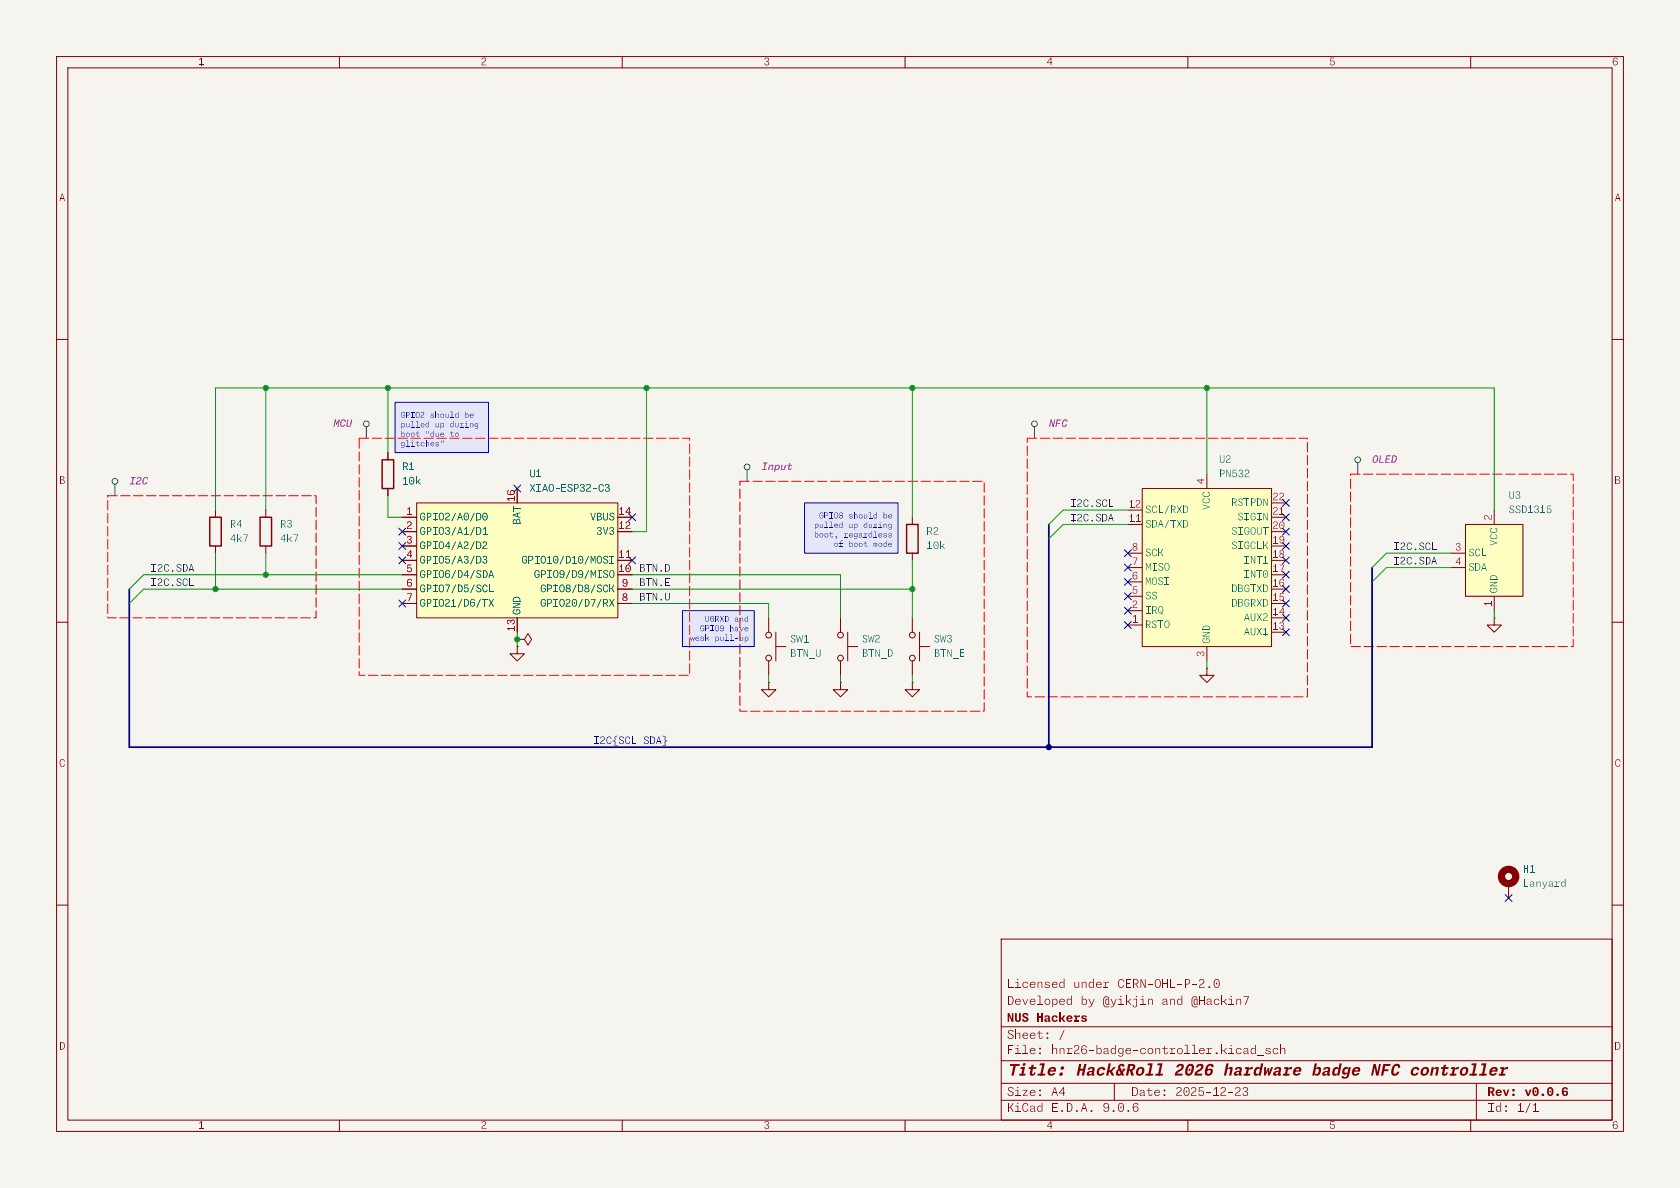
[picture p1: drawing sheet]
<svg xmlns="http://www.w3.org/2000/svg" width="297mm" height="210mm" viewBox="0 0 297 210" stroke-linecap="round" stroke-linejoin="round" font-family="sans-serif">
<path d="M0 0h297v210h-297z" fill="#f5f4ef" stroke="#f5f4ef" stroke-width=".18"/>
<g fill="none" stroke="#840000" stroke-width=".18">
<path d="M10 10h277v190h-277zM12 12h273v186h-273zM60 10v2M110 10v2M160 10v2M210 10v2M260 10v2M10 60h2M285 60h2M10 110h2M285 110h2M10 160h2"/>
<path d="M177 166h108v32h-108zM285 160h2M60 198v2M110 198v2M160 198v2M210 198v2M260 198v2"/>
</g>
<g fill="#840000">
<path d="M218.5 192.3a.5 .5 0 0 1 .8 .2 .5 .5 0 0 1-.5 .6l-.3 .5h.9v.1h-1a1.26 1.26 0 0 1 .7-.9 .33 .33 0 0 0-.2-.5 .33 .33 0 0 0-.4 .3h-.1z"/>
<path d="M219.8 192.3a.42 .42 0 0 1 .7 0 .42 .42 0 0 1-.3 .6 .44 .44 0 0 1 .4 .7 .44 .44 0 0 1-.7 .1l-.2-.3 .1-.1a.36 .36 0 0 0 .4 .4 .36 .36 0 0 0 .3-.5 .36 .36 0 0 0-.5-.2v-.1a.32 .32 0 0 0 .5-.2 .32 .32 0 0 0-.3-.4 .32 .32 0 0 0-.4 .3h-.1z"/>
<circle cx="205.9" cy="193.6" r=".17"/>
<circle cx="205.9" cy="192.8" r=".17"/>
</g>
<path d="M177 194.5h108" fill="none" stroke="#840000" stroke-width=".18"/>
<g fill="#840000">
<path d="M200.5 195.1l.5-.1 .2 .3-.1 .1a.37 .37 0 0 0-.4-.3 .37 .37 0 0 0-.3 .5v.1a.45 .45 0 0 0 .1 .6 .45 .45 0 0 0 .5 .1 .41 .41 0 0 0-.1-.7 .41 .41 0 0 0-.6 .3 .5 .5 0 0 1 .8-.2 .5 .5 0 0 1-.1 .8 .5 .5 0 0 1-.7-.4v-.6z"/>
<circle cx="193" cy="196.4" r=".17"/>
</g>
<path d="M177 191.5h108" fill="none" stroke="#840000" stroke-width=".18"/>
<g fill="#840000">
<path d="M276.3 192.3l.6-.1 .3 .4h-.3l-.2-.2a.46 .46 0 0 0-.3 .8 .25 .25 0 0 0 .3 .3 .25 .25 0 0 0 .2-.4 .25 .25 0 0 0-.4 0l-.2 .1a.5 .5 0 0 1 .6-.4 .5 .5 0 0 1 .4 .7 .5 .5 0 0 1-.7 .2 .91 .91 0 0 1-.3-1.4z"/>
<path d="M271 195.3l.5-.3-.2 .3-.3 .1z"/>
<path d="M271.4 195h.1v1.5h-.1z"/>
<path d="M271 196.4h1v.1h-1z"/>
<circle cx="183.9" cy="193.6" r=".17"/>
<circle cx="183.9" cy="192.8" r=".17"/>
<circle cx="266.3" cy="196.4" r=".17"/>
<circle cx="266.3" cy="195.6" r=".17"/>
</g>
<path d="M177 187.5h108" fill="none" stroke="#840000" stroke-width=".18"/>
<g fill="#840000">
<path d="M185.5 188.8a.64 .64 0 0 1 .8-.2 .64 .64 0 0 1 .3 .8h-1.1l.1-.2 .7 .1a.32 .32 0 0 0-.3-.4 .32 .32 0 0 0-.3 .3 .36 .36 0 0 0 0 .6 .36 .36 0 0 0 .5-.1h.4a.74 .74 0 0 1-1.2 .4 .74 .74 0 0 1 .1-1.3z"/>
<path d="M204.3 189.8h1.3l-.1 .3h-1.3z"/>
<path d="M204.7 188h.8l-.4 2.1h-.4l.4-1.9v.1h-.5z"/>
<path d="M228.9 188.8a.64 .64 0 0 1 .8-.2 .64 .64 0 0 1 .3 .8h-1.1v-.2l.8 .1a.32 .32 0 0 0-.3-.4 .32 .32 0 0 0-.4 .3 .36 .36 0 0 0 0 .6 .36 .36 0 0 0 .6-.1h.3a.74 .74 0 0 1-1.1 .4 .74 .74 0 0 1 .1-1.3z"/>
<path d="M263.6 188.8a.64 .64 0 0 1 .8-.2 .64 .64 0 0 1 .3 .8h-1.1l.1-.2 .7 .1a.32 .32 0 0 0-.3-.4 .32 .32 0 0 0-.4 .3 .36 .36 0 0 0 0 .6 .36 .36 0 0 0 .6-.1h.3a.74 .74 0 0 1-1.1 .4 .74 .74 0 0 1 .1-1.3z"/>
<path d="M265.3 188.6h.6l-.2 1.5h-.4l.3-1.1h-.4z"/>
<path d="M265.9 188.9l.4-.3h.3l-.1 .4-.7 .1z"/>
<path d="M265 189.8h1.2l-.1 .3h-1.2z"/>
<path d="M182.2 185.4l.6-.1 .2 .5h-.9v-.1h.8a.41 .41 0 0 0-.5-.3 .41 .41 0 0 0-.3 .5 .41 .41 0 0 0 .5 .3l.4-.1a.55 .55 0 0 1-.8 .1 .55 .55 0 0 1 0-.8z"/>
<path d="M217.2 185.3h.6v1h-.2l.1-.9h-.5z"/>
<path d="M217.2 186.2h1v.1h-1z"/>
<path d="M218.7 185.4l.5-.1 .3 .2-.1 .1a.39 .39 0 0 0-.6-.1 .39 .39 0 0 0 0 .6 .39 .39 0 0 0 .6-.1h.1a.55 .55 0 0 1-.9 .2 .55 .55 0 0 1 .1-.8z"/>
<path d="M219.9 185.4l.3-.1a.35 .35 0 0 1 .5 .3v.6h.1l-.1 .1-.2-.1v-.6a.29 .29 0 0 0-.3-.3 .29 .29 0 0 0-.2 .3h-.2z"/>
<path d="M219.9 185.9l.6-.2 .1 .1h-.4l-.3 .2a.31 .31 0 0 0 .3 .3 .31 .31 0 0 0 .4-.2 .36 .36 0 0 1-.5 .2 .36 .36 0 0 1-.2-.4z"/>
<path d="M221.9 184.7h.1v1.6l-.1-.2z"/>
<path d="M221.2 185.4l.5-.1 .2 .1v.2a.38 .38 0 0 0-.5-.1 .38 .38 0 0 0 0 .6 .38 .38 0 0 0 .5-.1 .46 .46 0 0 1-.6 .3 .46 .46 0 0 1-.2-.7z"/>
<path d="M222.3 186.6h1.2v.1h-1.2z"/>
<path d="M223.8 185.4l.5-.1 .3 .3-.3-.2a.23 .23 0 0 0-.3-.1 .23 .23 0 0 0-.1 .3l.3 .1a.36 .36 0 0 1 .4 .4 .36 .36 0 0 1-.5 .2l-.3-.1-.1-.2h.1a.32 .32 0 0 0 .4 .3 .32 .32 0 0 0 .3-.4l-.3-.1a.3 .3 0 0 1-.4-.1 .3 .3 0 0 1 0-.3z"/>
<path d="M225.2 185.4l.6-.1 .2 .2-.1 .1a.39 .39 0 0 0-.6-.1 .39 .39 0 0 0 0 .6 .39 .39 0 0 0 .6-.1h.1a.55 .55 0 0 1-.8 .2 .55 .55 0 0 1 0-.8z"/>
<path d="M226.4 184.7h.1v1.6h-.1z"/>
<path d="M226.5 185.4l.3-.1 .3 .1 .1 .9h-.1v-.7a.31 .31 0 0 0-.3-.2 .31 .31 0 0 0-.3 .2z"/>
<circle cx="187.6" cy="189.9" r=".31"/>
<circle cx="187.8" cy="188.8" r=".31"/>
<circle cx="183.9" cy="186.2" r=".17"/>
<circle cx="183.9" cy="185.4" r=".17"/>
<circle cx="217.7" cy="184.8" r=".11"/>
</g>
<path d="M177 181.5h108" fill="none" stroke="#840000" stroke-width=".18"/>
<g fill="#840000">
<path d="M191.2 179.6l.5-.1 .4 .1v.2l-.6-.1 .2 .2a.38 .38 0 0 1 .5 .4 .38 .38 0 0 1-.6 .4 .41 .41 0 0 1-.5-.4l.7 .1v-.1l-.2-.1a.35 .35 0 0 1-.4-.2 .35 .35 0 0 1 0-.4z"/>
<path d="M189.4 176h.1v1.6l-.1-.2z"/>
<path d="M188.7 176.7l.4-.1 .3 .1v.2a.38 .38 0 0 0-.6-.1 .38 .38 0 0 0 0 .6 .38 .38 0 0 0 .6-.1 .46 .46 0 0 1-.7 .3 .46 .46 0 0 1-.1-.7z"/>
<path d="M201.6 177.5h.9v.1h-.9z"/>
<path d="M203 176.6l.1 .1v.9h-.1z"/>
<path d="M203.1 176.7l.3-.1 .3 .1 .1 .9h-.1v-.7a.31 .31 0 0 0-.3-.2 .31 .31 0 0 0-.3 .2z"/>
<path d="M188.1 173h.1v1.6l-.1-.2z"/>
<path d="M187.4 173.7l.4-.1 .3 .1v.2a.38 .38 0 0 0-.6-.1 .38 .38 0 0 0 0 .6 .38 .38 0 0 0 .6-.1 .46 .46 0 0 1-.7 .3 .46 .46 0 0 1-.1-.7z"/>
<path d="M195.5 173.7l.6-.1v.1l-.6 .2z"/>
<path d="M195.1 174.5h.8v.1h-.8z"/>
<path d="M214.7 173.2a.57 .57 0 0 1 .7 0 .57 .57 0 0 1 .2 .7 .58 .58 0 0 1-.5 .8 .58 .58 0 0 1-.5-.8h.1a.43 .43 0 0 0 .1 .5 .43 .43 0 0 0 .6-.1l.1-.4a.43 .43 0 0 0-.1-.6 .43 .43 0 0 0-.6 .1l-.1 .5h-.1z"/>
<circle cx="185.2" cy="183.5" r=".17"/>
<circle cx="185.2" cy="182.7" r=".17"/>
<circle cx="215.1" cy="173.8" r=".15"/>
</g>
<path d="M197 191.5v3M261 191.5v6.5" fill="none" stroke="#840000" stroke-width=".18"/>
<g fill="#e6e6f9">
<path d="M69.8 71.1h16.6v8.9h-16.6z"/>
<path d="M120.6 108h12.7v6.3h-12.7z"/>
<path d="M142.2 88.9h16.5v8.9h-16.5z"/>
</g>
<path d="M160.3 92.7h2v5.1h-2z" fill="none" stroke="#840000" stroke-width=".25"/>
<path d="M161.3 91.4v1.3M161.3 97.8v1.3" fill="none" stroke="#840000" stroke-width=".18"/>
<path d="M73.7 88.9h35.5v20.3h-35.5z" fill="#ffffc2"/>
<path d="M71.1 91.4h2.6M73.7 88.9h35.5v20.3h-35.5z" fill="none" stroke="#840000" stroke-width=".18"/>
<g fill="#006464">
<path d="M85.4 90.8l.1-.1a.53 .53 0 0 1 .6 .1 .53 .53 0 0 1 .1 .7 .48 .48 0 0 1-.6 .5 .48 .48 0 0 1-.3-.7h.1a.38 .38 0 0 0 .3 .6 .38 .38 0 0 0 .4-.6 .38 .38 0 0 0-.4-.6 .38 .38 0 0 0-.3 .6h-.1v-.1z"/>
<circle cx="85.7" cy="91.3" r=".13"/>
</g>
<path d="M71.1 94h2.6" fill="none" stroke="#840000" stroke-width=".18"/>
<g fill="#006464">
<path d="M85.4 93.5l.4-.3-.2 .3-.2 .1z"/>
<path d="M85.7 93.2h.1v1.3h-.1z"/>
<path d="M85.3 94.4h.9v.1h-.9z"/>
</g>
<path d="M71.1 96.5h2.6" fill="none" stroke="#840000" stroke-width=".18"/>
<path d="M85.4 95.8a.42 .42 0 0 1 .7 .2 .42 .42 0 0 1-.4 .6l-.3 .3h.8v.1h-.9l.2-.5a.36 .36 0 0 0 .5-.2 .36 .36 0 0 0-.3-.5l-.4 .3z" fill="#006464"/>
<path d="M71.1 99.1h2.6" fill="none" stroke="#840000" stroke-width=".18"/>
<path d="M85.4 98.4a.36 .36 0 0 1 .6 0 .36 .36 0 0 1-.2 .5 .38 .38 0 0 1 .3 .5 .38 .38 0 0 1-.6 .2l-.2-.3 .1-.1a.3 .3 0 0 0 .4 .3 .3 .3 0 0 0 .2-.3 .3 .3 0 0 0-.4-.2v-.1a.27 .27 0 0 0 .4-.2 .27 .27 0 0 0-.2-.4 .27 .27 0 0 0-.3 .3h-.2z" fill="#006464"/>
<path d="M71.1 101.6h2.6" fill="none" stroke="#840000" stroke-width=".18"/>
<g fill="#006464">
<path d="M86.8 100.8h.1l.4 1.3h-.1l-.4-1.1-.3 1.1h-.1z"/>
<path d="M86.5 101.6h.6v.1h-.6z"/>
</g>
<path d="M71.1 104.1h2.6" fill="none" stroke="#840000" stroke-width=".18"/>
<path d="M86.6 104.6h.7v.1h-.7z" fill="#006464"/>
<path d="M71.1 106.7h2.6" fill="none" stroke="#840000" stroke-width=".18"/>
<g fill="#006464">
<path d="M86.4 105.9h.1l.8 1.3h-.1z"/>
<path d="M87.2 105.9h.1l-.4 .7-.1-.1z"/>
<path d="M86.8 106.5l.1 .1-.4 .6h-.1z"/>
<path d="M86.8 106.4h.1v.3h-.1z"/>
</g>
<path d="M109.2 99.1h2.6" fill="none" stroke="#840000" stroke-width=".18"/>
<g fill="#006464">
<path d="M108.1 98.3h.1v1.3h-.1z"/>
<path d="M107.8 98.3h.8v.1h-.8z"/>
<path d="M107.8 99.5h.8v.1h-.8z"/>
<path d="M107.9 100.9a.53 .53 0 0 1 .7 .1 .53 .53 0 0 1 0 .6 .47 .47 0 0 1-.5 .5 .47 .47 0 0 1-.4-.6h.1a.38 .38 0 0 0 .4 .5 .38 .38 0 0 0 .3-.5 .38 .38 0 0 0-.3-.6 .38 .38 0 0 0-.4 .6h-.1v-.2z"/>
</g>
<path d="M109.2 104.1h2.6" fill="none" stroke="#840000" stroke-width=".18"/>
<path d="M107.9 103.9h.3l.3-.5h.1l-.4 .6 .4 .7h-.1l-.3-.7h-.3z" fill="#006464"/>
<path d="M109.2 106.7h2.6" fill="none" stroke="#840000" stroke-width=".18"/>
<g fill="#006464">
<path d="M107.7 105.9h.1l.8 1.3h-.1z"/>
<path d="M108.5 105.9h.1l-.4 .7-.1-.1z"/>
<path d="M108.1 106.5l.1 .1-.4 .6h-.1z"/>
<path d="M108.1 106.4h.1v.3h-.1z"/>
<path d="M107.1 85.7a.36 .36 0 0 1 .6 0 .36 .36 0 0 1-.3 .5 .38 .38 0 0 1 .3 .5 .38 .38 0 0 1-.6 .2l-.1-.3 .1-.1a.3 .3 0 0 0 .3 .3 .3 .3 0 0 0 .3-.3 .3 .3 0 0 0-.5-.2v-.1a.27 .27 0 0 0 .4-.2 .27 .27 0 0 0-.2-.4 .27 .27 0 0 0-.3 .3h-.1z"/>
</g>
<g fill="none" stroke="#840000" stroke-width=".18">
<path d="M161.3 109.2v2.6M161.3 116.8v2.6M162.6 114.3h1.7M162.6 111.8v5"/>
<circle cx="161.3" cy="112.3" r=".51"/>
<circle cx="161.3" cy="116.3" r=".51"/>
</g>
<path d="M201.9 86.4h22.9v27.9h-22.9z" fill="#ffffc2"/>
<path d="M199.4 92.7h2.5M199.4 97.8h2.5M201.9 86.4h22.9v27.9h-22.9zM213.4 83.8v2.6M224.8 91.4h2.5M199.4 100.3h2.5M199.4 102.9h2.5M199.4 105.4h2.5M199.4 108h2.5M199.4 110.5h2.5M213.4 114.3v2.5" fill="none" stroke="#840000" stroke-width=".18"/>
<g fill="#006464">
<path d="M223.3 90.7h.2l.5 1v-1h.1v1.3h-.1l-.5-1.1v1.1h-.2z"/>
<path d="M223.4 99.5h.8v.1h-.8z"/>
</g>
<path d="M37.1 91.4h2v5.1h-2zM46 91.4h2v5.1h-2z" fill="none" stroke="#840000" stroke-width=".25"/>
<path d="M38.1 90.2v1.2M38.1 96.5v1.3M47 90.2v1.2M47 96.5v1.3M213.4 118.1v1.3h1.2l-1.2 1.3-1.3-1.3h1.3M213.4 118.1h.1M266.7 156.2v2.6" fill="none" stroke="#840000" stroke-width=".18"/>
<circle cx="266.7" cy="154.9" r="1.27" fill="none" stroke="#840000" stroke-width="1.3"/>
<g fill="#006464">
<path d="M276.6 155.4h.2v1.3l-.2-.1z"/>
<path d="M276.1 155.9l.4-.1 .2 .3a.32 .32 0 0 0-.5 0 .32 .32 0 0 0 0 .4 .32 .32 0 0 0 .5 0 .39 .39 0 0 1-.6 .2 .39 .39 0 0 1-.1-.6z"/>
</g>
<g fill="none" stroke="#840000" stroke-width=".18">
<path d="M148.6 109.2v2.6M148.6 116.8v2.6M149.9 114.3h1.7M149.9 111.8v5"/>
<circle cx="148.6" cy="112.3" r=".51"/>
<circle cx="148.6" cy="116.3" r=".51"/>
</g>
<path d="M259.1 92.7h10.1v12.7h-10.1z" fill="#ffffc2"/>
<g fill="none" stroke="#840000" stroke-width=".18">
<path d="M68.6 80v1.3M68.6 86.4v1.2M256.5 97.8h2.6M259.1 92.7h10.1v12.7h-10.1zM264.2 90.2v2.5M91.4 113h1.3l.6-1 .7 1-.7 1-.6-1M91.4 113h.1M91.4 114.3v1.3h1.3l-1.3 1.2-1.2-1.2h1.2M91.4 114.3h.1M135.9 109.2v2.6M135.9 116.8v2.6M137.2 114.3h1.7"/>
<path d="M137.2 111.8v5M256.5 100.3h2.6M264.2 109.2v1.3h1.2l-1.2 1.3-1.3-1.3h1.3M264.2 109.2h.1M264.2 105.4v2.6M135.9 120.7v1.2h1.3l-1.3 1.3-1.3-1.3h1.3M135.9 120.7h.1M148.6 120.7v1.2h1.3l-1.3 1.3-1.3-1.3h1.3M148.6 120.7h.1M161.3 120.7v1.2h1.3l-1.3 1.3-1.3-1.3h1.3M161.3 120.7h.1"/>
<circle cx="135.9" cy="116.3" r=".51"/>
<circle cx="135.9" cy="112.3" r=".51"/>
</g>
<path d="M67.6 81.3h2v5.1h-2z" fill="none" stroke="#840000" stroke-width=".25"/>
<g fill="none" stroke="#484848" stroke-width=".18">
<path d="M132.1 83.1v2"/>
<circle cx="132.1" cy="82.6" r=".51"/>
</g>
<g fill="#840084">
<path d="M139.5 81.9h.2l-.2 1h.2l.3-.2a.3 .3 0 0 1-.3 .4 .3 .3 0 0 1-.4-.3z"/>
<path d="M139.2 82.2h.9l-.1 .1h-.8z"/>
</g>
<g fill="none" stroke="#484848" stroke-width=".18">
<path d="M64.8 75.4v2.1M182.9 75.4v2.1M20.3 85.6v2M240 81.8v2"/>
<circle cx="64.8" cy="74.9" r=".51"/>
<circle cx="182.9" cy="74.9" r=".51"/>
<circle cx="20.3" cy="85.1" r=".51"/>
<circle cx="240" cy="81.3" r=".51"/>
</g>
<path d="M63.5 77.5h58.4v41.9h-58.4v-41.9M181.6 77.5h49.5v45.7h-49.5v-45.7M19 87.6h36.9v21.6h-36.9v-21.6M130.8 85.1h43.2v40.6h-43.2v-40.6M238.8 83.8h39.3v30.5h-39.3v-30.5" fill="none" stroke="#f00" stroke-width=".18" stroke-dasharray="1.7 .6"/>
<g fill="#0f0f0f">
<path d="M196.1 89.5h.7v.1h-.7z"/>
<path d="M33.5 103.5h.8v.1h-.8z"/>
<path d="M196.3 90.8h.2l.4 1.3h-.1l-.4-1.1-.4 1.1h-.1z"/>
<path d="M33.8 99.7h.1l.4 1.3h-.1l-.4-1.1-.3 1.1h-.2z"/>
<path d="M253.3 97.1h.7v.1h-.7z"/>
</g>
<path d="M111.8 131.4h.7v.1h-.7z" fill="#000084"/>
<path d="M253.5 98.5h.1l.4 1.3h-.1l-.4-1.2-.3 1.2h-.1z" fill="#0f0f0f"/>
<path d="M185.4 92.7v39.4M242.6 100.3v31.8h-219.7v-28" fill="none" stroke="#000084" stroke-width=".3"/>
<g fill="none" stroke="#009600" stroke-width=".18">
<path d="M47 68.6v21.6M68.6 68.6v11.4M114.3 68.6v25.4h-2.5M161.3 68.6v22.8M213.4 68.6v15.2M38.1 90.2v-21.6h226.1v21.6M38.1 97.8v6.3M47 97.8v3.8M68.6 87.6v3.8h2.5M161.3 99.1v10.1M199.4 92.7h-11.4l-2.6 2.6M199.4 90.2h-11.4l-2.6 2.5"/>
<path d="M256.5 97.8h-11.4l-2.5 2.5M71.1 101.6h-45.7l-2.5 2.5M71.1 104.1h-45.7l-2.5 2.6M91.4 111.8v2.5M111.8 106.7h24.1v2.5M111.8 101.6h36.8v7.6M111.8 104.1h49.5M135.9 119.4v1.3M148.6 119.4v1.3M161.3 119.4v1.3M213.4 116.8v1.3M256.5 100.3h-11.4l-2.5 2.6"/>
<path d="M264.2 108v1.2"/>
</g>
<g fill="none" stroke="#000084" stroke-width=".18">
<path d="M70.5 93.4l1.2 1.2M70.5 98.5l1.2 1.2M70.5 95.9l1.2 1.2M71.7 93.4l-1.2 1.2M71.7 98.5l-1.2 1.2M71.7 95.9l-1.2 1.2M90.8 85.8l1.2 1.2M92 85.8l-1.2 1.2M111.2 90.8l1.2 1.2M111.2 98.5l1.2 1.2M112.4 90.8l-1.2 1.2M112.4 98.5l-1.2 1.2"/>
<path d="M198.8 99.7l1.2 1.2M198.8 97.2l1.2 1.2M200 99.7l-1.2 1.2M200 97.2l-1.2 1.2M226.7 93.4l1.2 1.2M226.7 90.8l1.2 1.2M226.7 88.3l1.2 1.2M226.7 98.5l1.2 1.2M226.7 95.9l1.2 1.2M227.9 93.4l-1.2 1.2M227.9 90.8l-1.2 1.2M227.9 88.3l-1.2 1.2"/>
<path d="M227.9 98.5l-1.2 1.2M227.9 95.9l-1.2 1.2M70.5 106.1l1.2 1.2M71.7 106.1l-1.2 1.2M198.8 104.8l1.2 1.2M198.8 107.3l1.2 1.3M198.8 109.9l1.2 1.2M198.8 102.3l1.2 1.2M200 104.8l-1.2 1.2M200 107.3l-1.2 1.3M200 109.9l-1.2 1.2M200 102.3l-1.2 1.2"/>
<path d="M226.7 106.1l1.2 1.2M226.7 103.5l1.2 1.2M226.7 108.6l1.2 1.2M226.7 101l1.2 1.2M226.7 111.2l1.2 1.2M227.9 106.1l-1.2 1.2M227.9 103.5l-1.2 1.2M227.9 108.6l-1.2 1.2M227.9 101l-1.2 1.2M227.9 111.2l-1.2 1.2M266.1 158.1l1.2 1.3M267.3 158.1l-1.2 1.3"/>
</g>
<path d="M69.8 71.1h16.6v8.9h-16.6z" fill="none" stroke="#0000c2" stroke-width=".18"/>
<g fill="#0000c2">
<path d="M81 72.8l.1 1z"/>
<path d="M80.5 73.2l.3-.1 .2 .2a.25 .25 0 0 0-.4 0 .25 .25 0 0 0 0 .4 .25 .25 0 0 0 .4-.1 .33 .33 0 0 1-.5 .2 .33 .33 0 0 1 0-.6z"/>
<path d="M74.5 74.9l.4-.1 .1 .4h-.6l.5-.1a.26 .26 0 0 0-.4-.1 .26 .26 0 0 0 0 .4 .26 .26 0 0 0 .4-.1h.1a.36 .36 0 0 1-.5 .2 .36 .36 0 0 1 0-.6z"/>
<path d="M75.8 74.5l.1 1z"/>
<path d="M75.3 74.9l.3-.1 .2 .2a.25 .25 0 0 0-.4 0 .25 .25 0 0 0 0 .4 .25 .25 0 0 0 .4-.1 .33 .33 0 0 1-.5 .1 .33 .33 0 0 1 0-.5z"/>
<path d="M84 74.9l.3-.1 .2 .2a.25 .25 0 0 0-.4 0 .25 .25 0 0 0 0 .3 .25 .25 0 0 0 .4 0 .31 .31 0 0 1-.5 .1 .31 .31 0 0 1 0-.5z"/>
<path d="M84.5 74.8v.7a.27 .27 0 0 1-.2 .3 .27 .27 0 0 1-.3-.2l.2 .2 .2-.1z"/>
<path d="M73.7 76.3l.1 .8h.2l.1-.2a.2 .2 0 0 1-.2 .3 .2 .2 0 0 1-.2-.2z"/>
<path d="M73.5 76.5l.6 .1z"/>
<path d="M78 76.6l.4-.1 .1 .3h-.6h.5a.26 .26 0 0 0-.4-.1 .26 .26 0 0 0 0 .4 .26 .26 0 0 0 .4-.1h.1a.36 .36 0 0 1-.6 .1 .36 .36 0 0 1 .1-.5z"/>
<path d="M80.6 76.6a.35 .35 0 0 1 .5 .1 .35 .35 0 0 1-.2 .5 .35 .35 0 0 1-.5-.3h.1a.25 .25 0 0 0 .4 .2 .25 .25 0 0 0 0-.5 .25 .25 0 0 0-.4 .2l-.1 .1z"/>
<path d="M76.2 78.2h.4l.2 .3h-.6h.5a.26 .26 0 0 0-.4-.1 .26 .26 0 0 0 0 .4 .26 .26 0 0 0 .4-.1h.1a.36 .36 0 0 1-.6 .1 .36 .36 0 0 1 0-.6z"/>
<path d="M77.1 78.3l.3-.1 .2 .2a.22 .22 0 0 0-.2-.2 .22 .22 0 0 0-.2 .2l.1 .1a.26 .26 0 0 1 .3 .3 .26 .26 0 0 1-.5 .1l-.1-.2a.27 .27 0 0 0 .2 .1 .27 .27 0 0 0 .3-.2l-.4-.1z"/>
<path d="M77.9 77.9l.1 .4z"/>
<path d="M78.3 77.9l.1 .4z"/>
</g>
<path d="M120.6 108h12.7v6.3h-12.7z" fill="none" stroke="#0000c2" stroke-width=".18"/>
<g fill="#0000c2">
<path d="M128.2 112.2h.3v1.1v-1z"/>
<path d="M129.1 112.2h.3v1.1l-.1-1z"/>
<path d="M131.3 112.6l.1 .7z"/>
<path d="M130.8 112.6l.1 .6 .4-.1v.1h-.4z"/>
<path d="M131.7 112.6l.1 .9z"/>
<path d="M131.8 112.7a.33 .33 0 0 1 .4 0 .33 .33 0 0 1 0 .4 .33 .33 0 0 1-.4 .1v-.1a.25 .25 0 0 0 .3 0 .25 .25 0 0 0 0-.4 .25 .25 0 0 0-.3 .1z"/>
</g>
<path d="M142.2 88.9h16.5v8.9h-16.5z" fill="none" stroke="#0000c2" stroke-width=".18"/>
<g fill="#0000c2">
<path d="M155 90.6v1z"/>
<path d="M154.5 91l.3-.1 .2 .2a.25 .25 0 0 0-.4 0 .25 .25 0 0 0 0 .4 .25 .25 0 0 0 .4-.1 .33 .33 0 0 1-.5 .1 .33 .33 0 0 1 0-.5z"/>
<path d="M147.6 92.7l.4-.1 .1 .3h-.6h.6a.26 .26 0 0 0-.4-.1 .26 .26 0 0 0 0 .4 .26 .26 0 0 0 .4-.1 .36 .36 0 0 1-.5 .1 .36 .36 0 0 1 0-.5z"/>
<path d="M148.9 92.2l.1 1.1z"/>
<path d="M148.5 92.7l.2-.1 .2 .2a.25 .25 0 0 0-.4 0 .25 .25 0 0 0 0 .3 .25 .25 0 0 0 .4 0 .33 .33 0 0 1-.5 .1 .33 .33 0 0 1 0-.5z"/>
<path d="M157.1 92.7l.3-.1 .2 .2a.25 .25 0 0 0-.4-.1 .25 .25 0 0 0 0 .4 .25 .25 0 0 0 .4-.1 .31 .31 0 0 1-.5 .2 .31 .31 0 0 1 0-.5z"/>
<path d="M157.6 92.6v.7a.27 .27 0 0 1-.2 .3 .27 .27 0 0 1-.3-.2l.2 .1 .2-.1z"/>
<path d="M147.7 94.8a.22 .22 0 0 1 .3 .3 .22 .22 0 0 1-.3 .1l.2-.2h-.2z"/>
<path d="M156.2 94.4l.4-.1 .2 .2a.22 .22 0 0 0-.3-.2 .22 .22 0 0 0-.1 .2l.1 .1a.26 .26 0 0 1 .3 .3 .26 .26 0 0 1-.5 .1l-.1-.2a.27 .27 0 0 0 .2 .1 .27 .27 0 0 0 .3-.2l-.4-.1z"/>
<path d="M157.1 94.4l.4-.1 .2 .2a.22 .22 0 0 0-.3-.2 .22 .22 0 0 0-.2 .2l.1 .1a.26 .26 0 0 1 .3 .3 .26 .26 0 0 1-.4 .1l-.2-.2a.27 .27 0 0 0 .3 .1 .27 .27 0 0 0 .2-.2l-.4-.1z"/>
<path d="M148.6 95.6h.4l-.3 .1-.1 1z"/>
<path d="M152.9 95.7l.1 .8 .2 .1 .1-.2a.2 .2 0 0 1-.2 .3 .2 .2 0 0 1-.2-.3z"/>
<path d="M152.7 96h.6z"/>
</g>
<path d="M68.6 80v1.3M68.6 86.4v1.2M91.4 113h.1M91.4 114.3h.1" fill="none" stroke="#840000" stroke-width=".18"/>
<path d="M107.1 85.7a.36 .36 0 0 1 .6 0 .36 .36 0 0 1-.3 .5 .38 .38 0 0 1 .3 .5 .38 .38 0 0 1-.6 .2l-.1-.3 .1-.1a.3 .3 0 0 0 .3 .3 .3 .3 0 0 0 .3-.3 .3 .3 0 0 0-.5-.2v-.1a.27 .27 0 0 0 .4-.2 .27 .27 0 0 0-.2-.4 .27 .27 0 0 0-.3 .3h-.1z" fill="#006464"/>
<path d="M71.1 91.4h2.6" fill="none" stroke="#840000" stroke-width=".18"/>
<g fill="#006464">
<path d="M85.4 90.8l.1-.1a.53 .53 0 0 1 .6 .1 .53 .53 0 0 1 .1 .7 .48 .48 0 0 1-.6 .5 .48 .48 0 0 1-.3-.7h.1a.38 .38 0 0 0 .3 .6 .38 .38 0 0 0 .4-.6 .38 .38 0 0 0-.4-.6 .38 .38 0 0 0-.3 .6h-.1v-.1z"/>
<circle cx="85.7" cy="91.3" r=".13"/>
</g>
<path d="M71.1 94h2.6" fill="none" stroke="#840000" stroke-width=".18"/>
<g fill="#006464">
<path d="M85.4 93.5l.4-.3-.2 .3-.2 .1z"/>
<path d="M85.7 93.2h.1v1.3h-.1z"/>
<path d="M85.3 94.4h.9v.1h-.9z"/>
</g>
<path d="M71.1 96.5h2.6" fill="none" stroke="#840000" stroke-width=".18"/>
<path d="M85.4 95.8a.42 .42 0 0 1 .7 .2 .42 .42 0 0 1-.4 .6l-.3 .3h.8v.1h-.9l.2-.5a.36 .36 0 0 0 .5-.2 .36 .36 0 0 0-.3-.5l-.4 .3z" fill="#006464"/>
<path d="M71.1 99.1h2.6" fill="none" stroke="#840000" stroke-width=".18"/>
<path d="M85.4 98.4a.36 .36 0 0 1 .6 0 .36 .36 0 0 1-.2 .5 .38 .38 0 0 1 .3 .5 .38 .38 0 0 1-.6 .2l-.2-.3 .1-.1a.3 .3 0 0 0 .4 .3 .3 .3 0 0 0 .2-.3 .3 .3 0 0 0-.4-.2v-.1a.27 .27 0 0 0 .4-.2 .27 .27 0 0 0-.2-.4 .27 .27 0 0 0-.3 .3h-.2z" fill="#006464"/>
<path d="M71.1 101.6h2.6" fill="none" stroke="#840000" stroke-width=".18"/>
<g fill="#006464">
<path d="M86.8 100.8h.1l.4 1.3h-.1l-.4-1.1-.3 1.1h-.1z"/>
<path d="M86.5 101.6h.6v.1h-.6z"/>
</g>
<path d="M71.1 104.1h2.6" fill="none" stroke="#840000" stroke-width=".18"/>
<path d="M86.6 104.6h.7v.1h-.7z" fill="#006464"/>
<path d="M71.1 106.7h2.6" fill="none" stroke="#840000" stroke-width=".18"/>
<g fill="#006464">
<path d="M86.4 105.9h.1l.8 1.3h-.1z"/>
<path d="M87.2 105.9h.1l-.4 .7-.1-.1z"/>
<path d="M86.8 106.5l.1 .1-.4 .6h-.1z"/>
<path d="M86.8 106.4h.1v.3h-.1z"/>
</g>
<path d="M109.2 99.1h2.6" fill="none" stroke="#840000" stroke-width=".18"/>
<g fill="#006464">
<path d="M108.1 98.3h.1v1.3h-.1z"/>
<path d="M107.8 98.3h.8v.1h-.8z"/>
<path d="M107.8 99.5h.8v.1h-.8z"/>
<path d="M107.9 100.9a.53 .53 0 0 1 .7 .1 .53 .53 0 0 1 0 .6 .47 .47 0 0 1-.5 .5 .47 .47 0 0 1-.4-.6h.1a.38 .38 0 0 0 .4 .5 .38 .38 0 0 0 .3-.5 .38 .38 0 0 0-.3-.6 .38 .38 0 0 0-.4 .6h-.1v-.2z"/>
</g>
<path d="M109.2 104.1h2.6" fill="none" stroke="#840000" stroke-width=".18"/>
<path d="M107.9 103.9h.3l.3-.5h.1l-.4 .6 .4 .7h-.1l-.3-.7h-.3z" fill="#006464"/>
<path d="M109.2 106.7h2.6" fill="none" stroke="#840000" stroke-width=".18"/>
<g fill="#006464">
<path d="M107.7 105.9h.1l.8 1.3h-.1z"/>
<path d="M108.5 105.9h.1l-.4 .7-.1-.1z"/>
<path d="M108.1 106.5l.1 .1-.4 .6h-.1z"/>
<path d="M108.1 106.4h.1v.3h-.1z"/>
</g>
<g fill="#009600" stroke="#009600" stroke-width=".18">
<circle cx="161.3" cy="68.6" r=".46"/>
<circle cx="91.4" cy="113" r=".46"/>
<circle cx="114.3" cy="68.6" r=".46"/>
<circle cx="161.3" cy="104.1" r=".46"/>
<circle cx="68.6" cy="68.6" r=".46"/>
<circle cx="47" cy="68.6" r=".46"/>
<circle cx="47" cy="101.6" r=".46"/>
<circle cx="38.1" cy="104.1" r=".46"/>
<circle cx="213.4" cy="68.6" r=".46"/>
</g>
<circle cx="185.4" cy="132.1" r=".46" fill="#000084" stroke="#000084" stroke-width=".18"/>
<g font-size="2.8" fill="#840000">
<text x="178" y="190.7">Title:</text>
<text x="190.1" y="190.7">Hack&amp;Roll</text>
<text x="207.5" y="190.7">2026</text>
<text x="216.2" y="190.7">hardware</text>
<text x="231.8" y="190.7">badge</text>
<text x="242.2" y="190.7">NFC controller</text>
</g>
<g font-size="2.1" fill="#840000">
<text x="178" y="178.1">Developed</text>
<text x="178" y="175.1">Licensed</text>
<text x="189.7" y="175.1">under</text>
<text x="191" y="178.1">by</text>
<text x="194.9" y="178.1">@yikjin</text>
<text x="197.5" y="175.1">CERN-OHL-P-2.0</text>
<text x="205.3" y="178.1">and</text>
<text x="210.5" y="178.1">@Hackin7</text>
<text x="178" y="184.1">Sheet:</text>
<text x="178" y="181.1">NUS Hackers</text>
<text x="187.1" y="184.1">/</text>
<text x="178" y="186.8">File:</text>
<text x="185.8" y="186.8">hnr26-badge-controller.kicad_sch</text>
<text x="178" y="197">KiCad</text>
<text x="178" y="194.2">Size:</text>
<text x="185.8" y="197">E.D.A.</text>
<text x="185.8" y="194.2">A4</text>
<text x="194.9" y="197">9.0.6</text>
<text x="200" y="194.2">Date:</text>
<text x="207.8" y="194.2">2025-12-23</text>
<text x="263" y="194.2">Rev:</text>
<text x="263" y="197">Id:</text>
<text x="268.2" y="197">1/1</text>
<text x="269.5" y="194.2">v0.0.6</text>
</g>
<g font-size="1.8" fill="#840000">
<text x="35" y="11.9">1</text>
<text x="85" y="11.9">2</text>
<text x="135" y="11.9">3</text>
<text x="185" y="11.9">4</text>
<text x="235" y="11.9">5</text>
<text x="285" y="11.9">6</text>
<text x="10.4" y="35.9">A</text>
<text x="285.4" y="35.9">A</text>
<text x="10.4" y="85.9">B</text>
<text x="285.4" y="85.9">B</text>
<text x="10.4" y="135.9">C</text>
<text x="285.4" y="135.9">C</text>
<text x="10.4" y="185.9">D</text>
<text x="285.4" y="185.9">D</text>
<text x="35" y="199.9">1</text>
<text x="85" y="199.9">2</text>
<text x="135" y="199.9">3</text>
<text x="185" y="199.9">4</text>
<text x="235" y="199.9">5</text>
<text x="285" y="199.9">6</text>
</g>
<g font-size="1.8" fill="#840084">
<text x="58.9" y="75.8">MCU</text>
<text x="185.4" y="75.8">NFC</text>
<text x="134.6" y="83.4">Input</text>
<text x="242.6" y="82.2">OLED</text>
<text x="22.9" y="86">I2C</text>
</g>
<g font-size="1.8" fill="#006464">
<text x="71.1" y="83.4">R1</text>
<text x="215.5" y="82.2">U2</text>
<text x="71.1" y="86">10k</text>
<text x="93.6" y="84.7">U1</text>
<text x="93.6" y="87.3">XIAO-ESP32-C3</text>
<text x="215.5" y="84.7">PN532</text>
<text x="217.7" y="89.8">RSTPDN</text>
<text x="266.7" y="88.5">U3</text>
<text x="40.6" y="93.6">R4</text>
<text x="49.5" y="93.6">R3</text>
<text x="74.2" y="92.3">GPIO2/A0/D0</text>
<text x="74.2" y="94.9">GPIO3/A1/D1</text>
<text x="92.3" y="92.7" transform="rotate(-90 92.3 92.7)">BAT</text>
<text x="104.3" y="92.3">VBUS</text>
<text x="105.4" y="94.9">3V3</text>
<text x="163.8" y="94.9">R2</text>
<text x="202.4" y="91.1">SCL/RXD</text>
<text x="202.4" y="93.6">SDA/TXD</text>
<text x="214.3" y="90.2" transform="rotate(-90 214.3 90.2)">VCC</text>
<text x="217.7" y="94.9">SIGOUT</text>
<text x="218.8" y="92.3">SIGIN</text>
<text x="266.7" y="91.1">SSD1315</text>
<text x="40.6" y="96.1">4k7</text>
<text x="49.5" y="96.1">4k7</text>
<text x="74.2" y="97.4">GPIO4/A2/D2</text>
<text x="74.2" y="100">GPIO5/A3/D3</text>
<text x="92.2" y="100">GPIO10/D10/MOSI</text>
<text x="163.8" y="97.4">10k</text>
<text x="202.4" y="98.7">SCK</text>
<text x="202.4" y="101.2">MISO</text>
<text x="217.7" y="97.4">SIGCLK</text>
<text x="219.9" y="100">INT1</text>
<text x="259.6" y="98.7">SCL</text>
<text x="259.6" y="101.2">SDA</text>
<text x="265.1" y="96.5" transform="rotate(-90 265.1 96.5)">VCC</text>
<text x="74.2" y="102.5">GPIO6/D4/SDA</text>
<text x="74.2" y="105">GPIO7/D5/SCL</text>
<text x="74.2" y="107.6">GPIO21/D6/TX</text>
<text x="94.4" y="102.5">GPIO9/D9/MISO</text>
<text x="95.5" y="105">GPIO8/D8/SCK</text>
<text x="95.5" y="107.6">GPIO20/D7/RX</text>
<text x="202.4" y="103.8">MOSI</text>
<text x="202.4" y="106.3">SS</text>
<text x="217.7" y="105">DBGTXD</text>
<text x="217.7" y="107.6">DBGRXD</text>
<text x="219.9" y="102.5">INT0</text>
<text x="265.1" y="104.9" transform="rotate(-90 265.1 104.9)">GND</text>
<text x="92.3" y="108.7" transform="rotate(-90 92.3 108.7)">GND</text>
<text x="139.7" y="113.9">SW1</text>
<text x="152.4" y="113.9">SW2</text>
<text x="165.1" y="113.9">SW3</text>
<text x="202.4" y="108.8">IRQ</text>
<text x="202.4" y="111.4">RSTO</text>
<text x="214.3" y="113.8" transform="rotate(-90 214.3 113.8)">GND</text>
<text x="219.9" y="110.1">AUX2</text>
<text x="219.9" y="112.7">AUX1</text>
<text x="139.7" y="116.5">BTN_U</text>
<text x="152.4" y="116.5">BTN_D</text>
<text x="165.1" y="116.5">BTN_E</text>
<text x="269.2" y="154.6">H1</text>
<text x="269.2" y="157.1">Lanyard</text>
</g>
<g font-size="1.8" fill="#a90000">
<text x="91.2" y="88.7" transform="rotate(-90 91.2 88.7)">16</text>
<text x="199.6" y="89.9">12</text>
<text x="213.1" y="85.6" transform="rotate(-90 213.1 85.6)">4</text>
<text x="225" y="88.6">22</text>
<text x="71.8" y="91.2">1</text>
<text x="71.8" y="93.7">2</text>
<text x="109.4" y="91.2">14</text>
<text x="109.4" y="93.7">12</text>
<text x="199.6" y="92.5">11</text>
<text x="225" y="91.2">21</text>
<text x="225" y="93.7">20</text>
<text x="263.9" y="92" transform="rotate(-90 263.9 92)">2</text>
<text x="71.8" y="96.3">3</text>
<text x="71.8" y="98.8">4</text>
<text x="71.8" y="101.3">5</text>
<text x="109.4" y="98.8">11</text>
<text x="109.4" y="101.3">10</text>
<text x="200.1" y="97.5">8</text>
<text x="200.1" y="100.1">7</text>
<text x="225" y="96.3">19</text>
<text x="225" y="98.8">18</text>
<text x="225" y="101.3">17</text>
<text x="257.3" y="97.5">3</text>
<text x="257.3" y="100.1">4</text>
<text x="71.8" y="103.9">6</text>
<text x="71.8" y="106.4">7</text>
<text x="109.9" y="103.9">9</text>
<text x="109.9" y="106.4">8</text>
<text x="200.1" y="102.6">6</text>
<text x="200.1" y="105.2">5</text>
<text x="200.1" y="107.7">2</text>
<text x="225" y="103.9">16</text>
<text x="225" y="106.4">15</text>
<text x="263.9" y="107.2" transform="rotate(-90 263.9 107.2)">1</text>
<text x="91.2" y="111.6" transform="rotate(-90 91.2 111.6)">13</text>
<text x="200.1" y="110.2">1</text>
<text x="225" y="109">14</text>
<text x="225" y="111.5">13</text>
<text x="213.1" y="116.1" transform="rotate(-90 213.1 116.1)">3</text>
</g>
<g font-size="1.8" fill="#0f0f0f">
<text x="189.2" y="89.8">I2C.SCL</text>
<text x="189.2" y="92.4">I2C.SDA</text>
<text x="26.7" y="101.3">I2C.SDA</text>
<text x="113" y="101.3">BTN.D</text>
<text x="246.4" y="97.4">I2C.SCL</text>
<text x="246.4" y="100">I2C.SDA</text>
<text x="26.7" y="103.8">I2C.SCL</text>
<text x="113" y="106.3">BTN.U</text>
<text x="113" y="103.8">BTN.E</text>
</g>
<g font-size="1.8" fill="#000084">
<text x="104.9" y="131.7">I2C{SCL</text>
<text x="113.7" y="131.7">SDA}</text>
</g>
<g font-size="1.4" fill="#0000c2">
<text x="70.8" y="74">GPIO2 should</text>
<text x="70.8" y="75.7">pulled</text>
<text x="70.8" y="77.4">boot</text>
<text x="75.1" y="77.4">&quot;due</text>
<text x="76.9" y="75.7">up</text>
<text x="79.5" y="75.7">during</text>
<text x="79.5" y="77.4">to</text>
<text x="82.1" y="74">be</text>
<text x="70.8" y="79.1">glitches&quot;</text>
<text x="143.9" y="93.5">pulled</text>
<text x="143.9" y="95.2">boot,</text>
<text x="144.8" y="91.8">GPIO8 should</text>
<text x="149.1" y="95.2">regardless</text>
<text x="150" y="93.5">up</text>
<text x="152.6" y="93.5">during</text>
<text x="156.1" y="91.8">be</text>
<text x="147.4" y="96.8">of</text>
<text x="150" y="96.8">boot</text>
<text x="154.3" y="96.8">mode</text>
<text x="122" y="113.7">weak</text>
<text x="123.7" y="112">GPIO9 have</text>
<text x="124.6" y="110.3">U0RXD and</text>
<text x="126.3" y="113.7">pull-up</text>
</g>
</svg>
